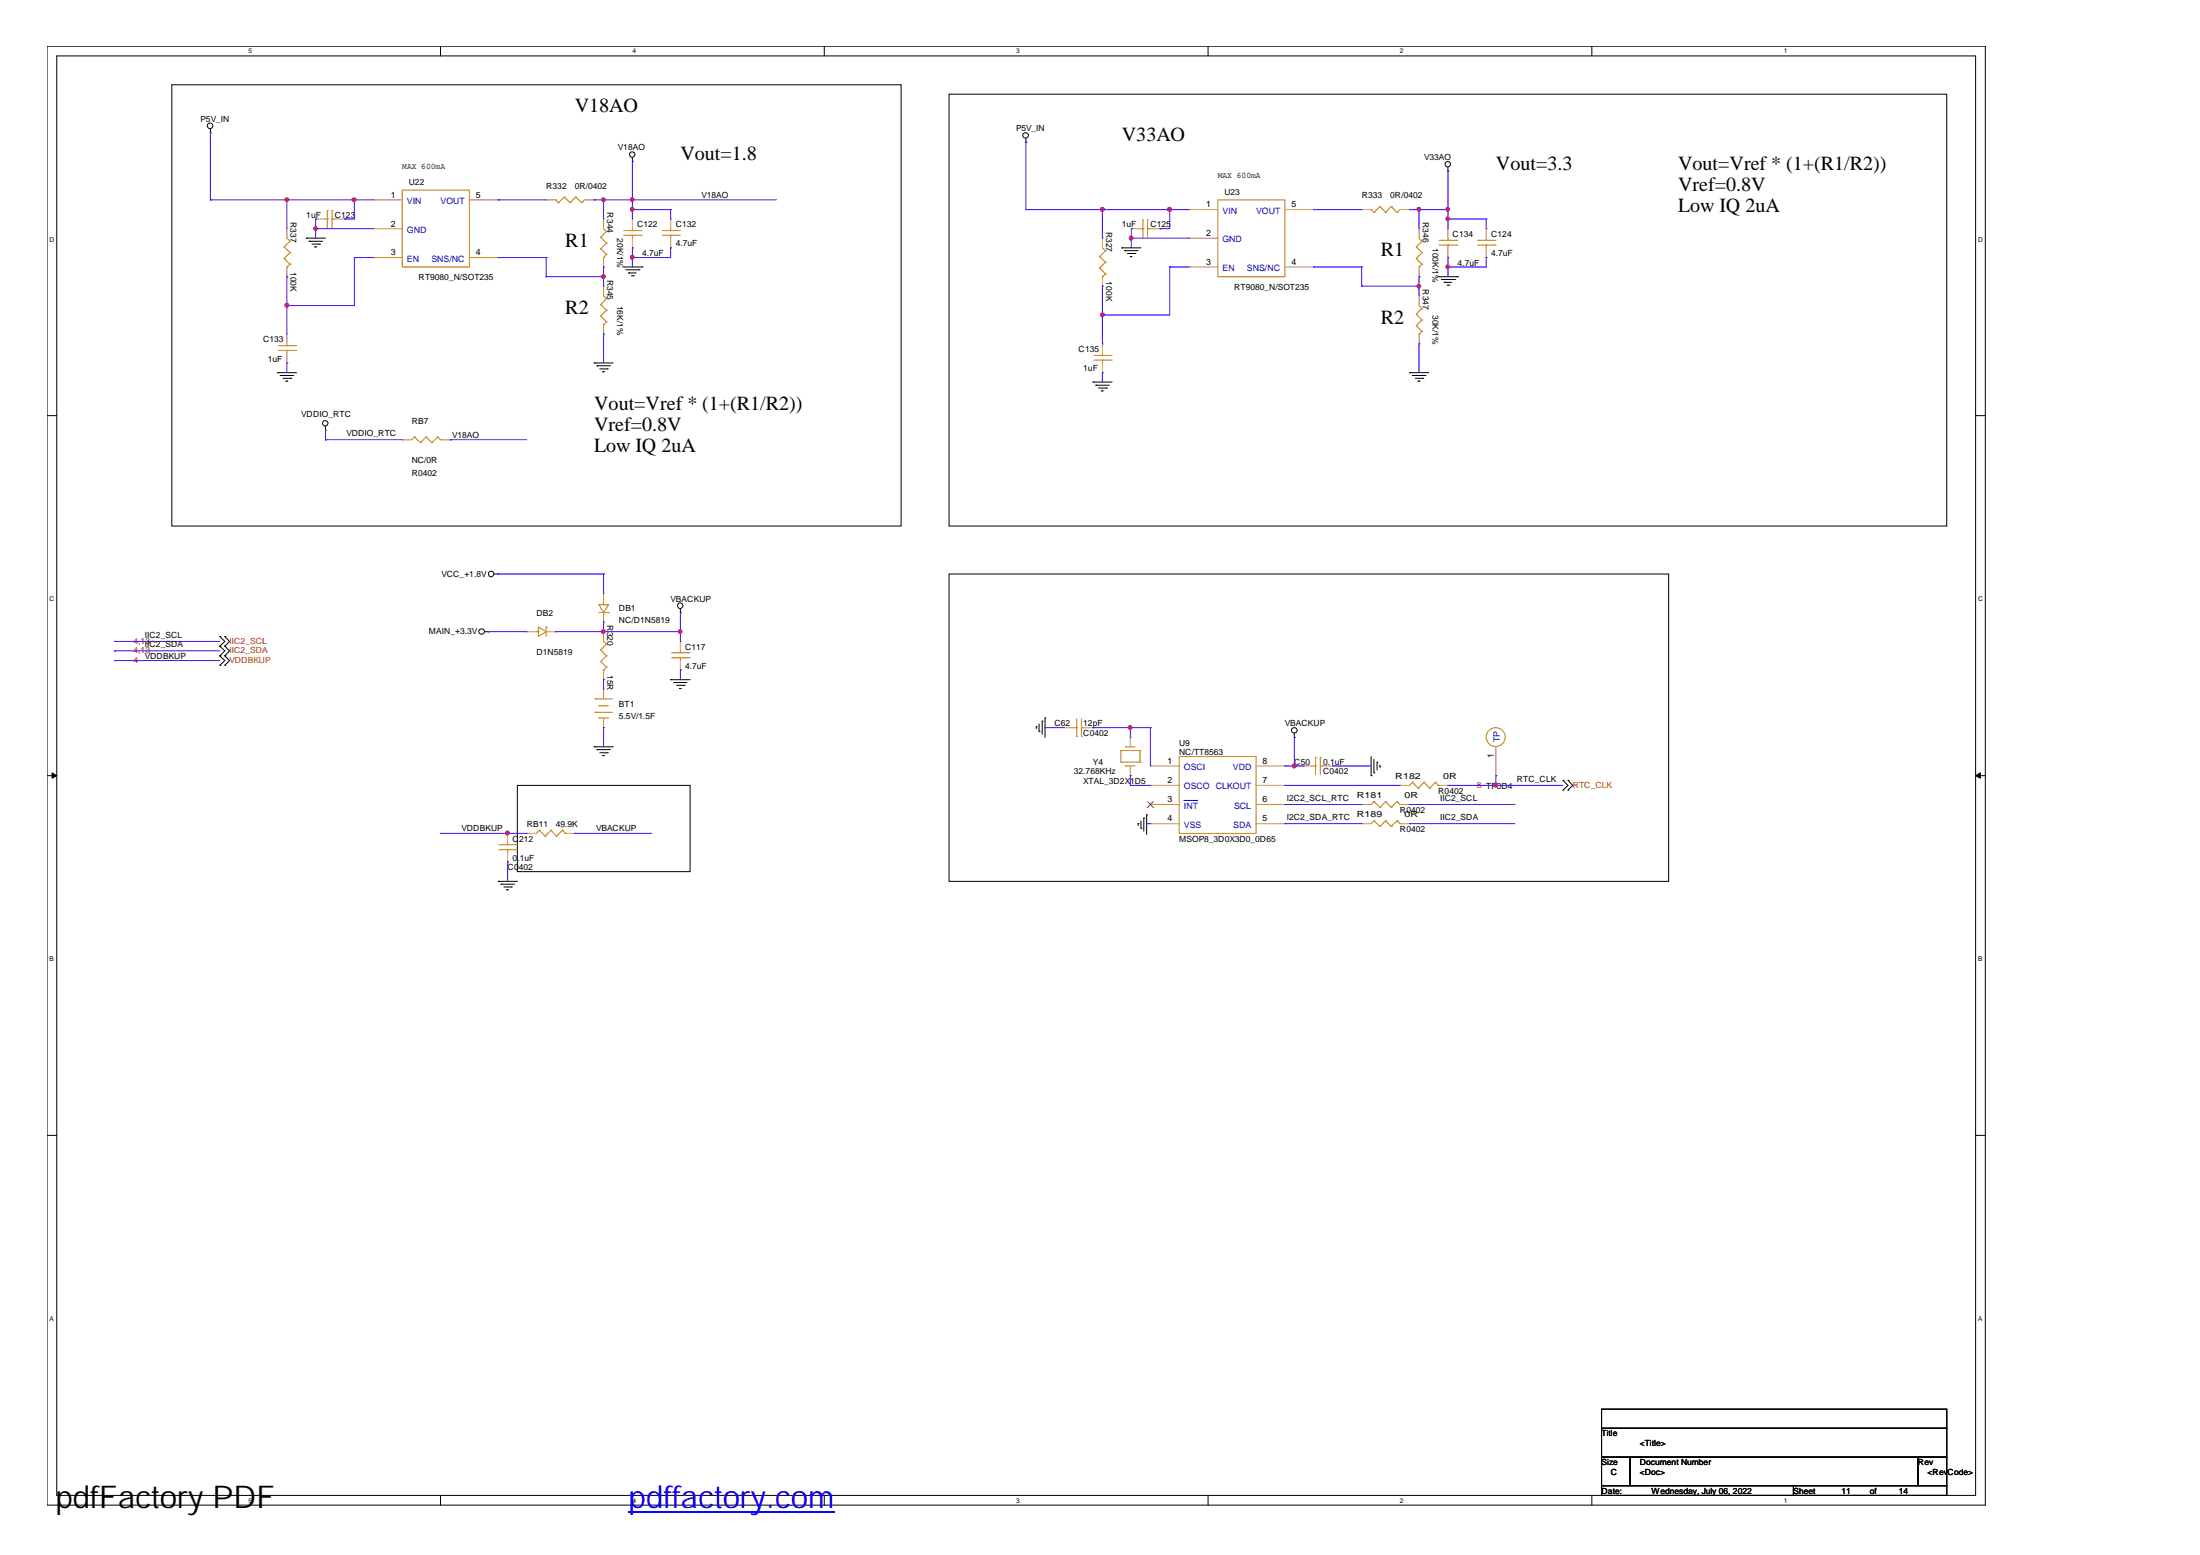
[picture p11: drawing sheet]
<svg xmlns="http://www.w3.org/2000/svg" width="297mm" height="210mm" viewBox="0 0 297 210" stroke-linecap="round" stroke-linejoin="round" font-family="sans-serif">
<path d="M6.3 6.2h261.8v197h-261.8zM7.7 7.5h259v194.4h-259z" fill="none" stroke="#000" stroke-width=".14"/>
<g fill="#fff">
<path d="M33.6 6.4h.5v1h-.5z"/>
<path d="M33.6 202h.5v1h-.5z"/>
</g>
<path d="M59.5 6.2v1.3M59.5 201.9v1.3" fill="none" stroke="#000" stroke-width=".14"/>
<g fill="#fff">
<path d="M85.4 6.4h.5v1h-.5z"/>
<path d="M85.4 202h.5v1h-.5z"/>
</g>
<path d="M111.3 6.2v1.3M111.3 201.9v1.3" fill="none" stroke="#000" stroke-width=".14"/>
<g fill="#fff">
<path d="M137.2 6.4h.5v1h-.5z"/>
<path d="M137.2 202h.5v1h-.5z"/>
</g>
<path d="M163.1 6.2v1.3M163.1 201.9v1.3" fill="none" stroke="#000" stroke-width=".14"/>
<g fill="#fff">
<path d="M189 6.4h.5v1h-.5z"/>
<path d="M189 202h.5v1h-.5z"/>
</g>
<path d="M214.9 6.2v1.3M214.9 201.9v1.3" fill="none" stroke="#000" stroke-width=".14"/>
<g fill="#fff">
<path d="M240.8 6.4h.5v1h-.5z"/>
<path d="M240.8 202h.5v1h-.5z"/>
<path d="M6.7 31.8h.6v1h-.6z"/>
<path d="M267.1 31.8h.6v1h-.6z"/>
<path d="M6.7 80.4h.6v1h-.6z"/>
<path d="M267.1 80.4h.6v1h-.6z"/>
</g>
<path d="M6.3 56.1h1.4M266.7 56.1h1.4" fill="none" stroke="#000" stroke-width=".14"/>
<g fill="#fff">
<path d="M6.7 129h.6v1h-.6z"/>
<path d="M267.1 129h.6v1h-.6z"/>
</g>
<path d="M6.3 104.7h1.4M266.7 104.7h1.4" fill="none" stroke="#000" stroke-width=".14"/>
<path d="M7 104.3l.7 .4-.7 .3zM266.7 104.7l.7-.4v.7z" fill="#000" stroke="#000" stroke-width=".14"/>
<g fill="#fff">
<path d="M6.7 177.5h.5v1h-.5z"/>
<path d="M267.1 177.5h.5v1h-.5z"/>
</g>
<g fill="none" stroke="#000" stroke-width=".14">
<path d="M23.2 11.4h98.5v59.6h-98.5zM28.4 17.9h.1M28.4 17.4v.5M128.1 12.7h134.7v58.3h-134.7zM138.5 19.2h.1M138.5 18.7v.5M41.4 32.1h.1M41.4 32.1h2.5M41.7 32.6h.1M41.7 32.6h1.9M42.1 32.9h1M42.5 33.3h.1"/>
<path d="M42.5 33.3h.3M43.1 32.9h.1M84.1 36h2.6M84.5 36.4h1.8M84.9 36.8h.1M84.9 36.8h1M85.3 37.2h.2M85.4 21.8h.1M85.4 21.3v.5M85.5 37.2h.1M86.3 36.4h.1M86.7 36h.1"/>
<path d="M151.5 33.5h.1M151.5 33.5h2.6M151.8 33.8h.1M151.8 33.8h1.9M152.2 34.2h1M152.6 34.6h.1M152.6 34.6h.3M153.2 34.2h.1M194.2 37.4h2.6M194.6 37.7h1.8M195 38.1h.1M195 38.1h1"/>
<path d="M195.4 38.5h.2M195.5 23.1h.1M195.5 22.6v.5M195.6 38.5h.1M196.4 37.7h.1M196.8 37.4h.1M37.5 50.3h.1M37.5 50.3h2.5M37.8 50.7h.1M37.8 50.7h1.9M38.2 51.1h1.1M38.6 51.4h.1"/>
<path d="M38.6 51.4h.3M39.3 51.1h.1M43.9 58.1h.1M43.9 57.5v.6M80.2 49h.1M80.2 49h2.6M80.6 49.4h.1M80.6 49.4h1.8M81 49.8h1M81.4 50.2h.1M81.4 50.2h.2M82 49.8h.1"/>
<path d="M147.6 51.6h.1M147.6 51.6h2.6M148 52h.1M148 52h1.8M148.3 52.4h1.1M148.7 52.8h.1M148.7 52.8h.3M149.4 52.4h.1M190.3 50.3h.1M190.3 50.3h2.6M190.7 50.7h.1M190.7 50.7h1.8"/>
<path d="M191.1 51.1h1M191.5 51.4h.1M191.5 51.4h.2M192.1 51.1h.1M66.7 77.5h.6M67.3 77.5h.1M128.1 77.5h97.2v41.5h-97.2zM29.7 89.8h.1M29.7 88.5h.1M29.7 87.2h.1M29.7 85.9h.1M29.7 88.5l.7 .7-.7 .6"/>
<path d="M29.7 85.9l.7 .7-.7 .6M29.7 87.2l.7 .7-.7 .6M30.4 89.8h.1M30.4 88.5h.1M30.4 87.2h.1M30.4 85.9h.1M30.4 88.5l.6 .7-.6 .6M30.4 85.9l.6 .7-.6 .6M30.4 87.2l.6 .7-.6 .6M65.4 85.3h.6M66 85.3h.1M90.6 91.8h.1"/>
<path d="M90.6 91.8h2.6M91 92.1h.1M91 92.1h1.8M91.4 92.5h1M91.7 92.9h.1M91.7 92.9h.3M91.9 82.7h.1M91.9 82.2v.5M92.4 92.5h.1M139.9 98.1h.1M139.9 98.1v.3M140.3 98.7h.1"/>
<path d="M140.3 97.7v1M140.7 97.3h.1M140.7 97.3v1.8M141.1 96.9h.1M141.1 96.9v2.6M174.8 99.5h.1M174.8 99v.5M67.3 119h.1M67.3 119h2.5M67.6 119.4h.1M67.6 119.4h1.9M68 119.7h1"/>
<path d="M69 119.7h.1M69.8 106h23.4v11.7h-23.4zM80.2 100.8h.1M80.2 100.8h2.6M80.6 101.2h.1M80.6 101.2h1.8M81 101.6h1M81.4 102h.1M81.4 102h.2M82 101.6h.1M153.7 111.2h.1M153.7 111.2v.2"/>
<path d="M154.1 111.8h.1M154.1 110.8v1M154.4 110.4h.1M154.4 110.4v1.8M154.8 110h.1M154.8 110v2.6M185.1 104.7h.1M185.1 102.1v2.6M185.5 104.3h.1M185.5 102.5v1.8M185.9 102.9h.1M185.9 102.9v1"/>
<path d="M186.3 103.5h.1M186.3 103.3v.2M211 106.7h.1M211 105.3h.1M211 105.3l.7 .7-.7 .7M211.7 106.7h.1M211.7 105.3h.1M211.7 105.3l.6 .7-.6 .7M68.4 120.1h.1M68.4 120.1h.3M6.3 153.3h1.4M266.7 153.3h1.4"/>
<path d="M216.2 190.2h46.6v2.6h-46.6zM216.2 192.8h46.6v3.9h-46.6zM216.2 196.7h3.9v3.8h-3.9zM220.1 196.7h38.9v3.8h-38.9zM259 196.7h3.8v3.8h-3.8zM216.2 200.5h25.9v1.4h-25.9zM242.1 200.5h20.7v1.4h-20.7z"/>
<circle cx="28.4" cy="17" r=".38"/>
<circle cx="138.5" cy="18.3" r=".37"/>
<circle cx="85.4" cy="20.9" r=".37"/>
<circle cx="195.5" cy="22.2" r=".37"/>
<circle cx="43.9" cy="57.1" r=".37"/>
<circle cx="66.3" cy="77.5" r=".38"/>
<circle cx="65" cy="85.2" r=".37"/>
<circle cx="91.8" cy="81.8" r=".38"/>
<circle cx="174.8" cy="98.6" r=".37"/>
</g>
<g fill="none" stroke="#cc8006" stroke-width=".14">
<path d="M38.4 33.3h.1M38.4 34.9h.1M38.4 33.3l.8 .8M38.4 34.9l.8 .8M38.7 36h.1M38.7 32.1l.5 .5M39.2 32.6h.1M39.2 34.1h.1M39.2 35.7h.1M39.2 32.6l-.8 .7M39.2 34.1l-.8 .8M39.2 35.7l-.5 .3"/>
<path d="M43.9 29.6h.3M44.2 29.6h.1M44.2 28.4h.1M44.2 28.4v2.3M44.8 28.4h.1M44.8 29.6h.1M44.8 29.6h.4M44.8 28.4v2.3M54.3 25.7h9.1v10.3h-9.1zM75 27h.1M75 27l.4 .4M75.4 27.4h.1"/>
<path d="M76.2 26.6h.1M76.2 26.6l.8 .8M76.2 26.6l-.8 .8M77 27.4h.1M77.7 26.6h.1M77.7 26.6l.8 .8M77.7 26.6l-.7 .8M78.5 27.4h.1M78.9 27l-.4 .4M81.1 32h.1M81.1 33.6h.1M81.1 32l.8 .8"/>
<path d="M81.1 33.6l.8 .7M81.5 34.8h.1M81.5 39.9l.4 .4M81.5 30.9l.4 .4M81.9 31.3h.1M81.9 32.8h.1M81.9 34.3h.1M81.9 31.3l-.8 .7M81.9 32.8l-.8 .8M81.9 34.3l-.4 .5M84.2 31.8h2.4M84.2 31.1h2.4"/>
<path d="M85.4 31.1h.1M85.4 31.8h.1M85.4 30.9v.2M85.4 31.8v.3M86.6 31.8h.1M86.6 31.1h.1M89.4 31.8h2.3M89.4 31.1h2.3M90.6 31.1h.1M90.6 31.8h.1M90.6 30.9v.2M90.6 31.8v.3"/>
<path d="M91.7 31.8h.1M91.7 31.1h.1M148.5 34.6h.1M148.5 36.2h.1M148.5 34.6l.8 .8M148.5 36.2l.8 .8M148.8 37.4h.1M148.8 33.5l.5 .3M149.3 33.8h.1M149.3 35.4h.1M149.3 37h.1M149.3 33.8l-.8 .8"/>
<path d="M149.3 35.4l-.8 .8M149.3 37l-.5 .4M154.1 30.9h.2M154.3 30.9h.1M154.3 29.7h.1M154.3 29.7v2.3M154.9 29.7h.1M154.9 30.9h.1M154.9 30.9h.4M154.9 29.7v2.3M164.4 27h9.1v10.4h-9.1zM185.1 28.3h.1"/>
<path d="M185.1 28.3l.4 .4M185.5 28.7h.1M186.3 27.9h.1M186.3 27.9l.8 .8M186.3 27.9l-.8 .8M187.1 28.7h.1M187.8 27.9h.1M187.8 27.9l.8 .8M187.8 27.9l-.7 .8M188.6 28.7h.1M189 28.3l-.4 .4M191.2 33.3h.1"/>
<path d="M191.2 34.9h.1M191.2 33.3l.8 .8M191.2 34.9l.8 .8M191.6 36h.1M191.6 32.1l.4 .5M192 32.6h.1M192 34.1h.1M192 35.7h.1M192 32.6l-.8 .7M192 34.1l-.8 .8M192 35.7l-.4 .3M194.3 33.1h2.4"/>
<path d="M194.3 32.4h2.4M195.5 32.4h.1M195.5 33.1h.1M195.5 32.1v.3M195.5 33.1v.4M196.7 33.1h.1M196.7 32.4h.1M199.5 33.1h2.3M199.5 32.4h2.3M200.7 32.4h.1M200.7 33.1h.1M200.7 32.1v.3"/>
<path d="M200.7 33.1v.4M201.8 33.1h.1M201.8 32.4h.1M37.6 47.3h2.3M37.6 46.7h2.3M38.7 46.7h.1M38.7 47.3h.1M38.7 46.4v.3M38.7 47.3v.4M39.9 47.3h.1M39.9 46.7h.1M56 59h.1"/>
<path d="M56 59l-.4 .4M56 59l.8 .7M56.8 59.7h.1M57.5 59h.1M57.5 59l-.7 .7M57.5 59l.8 .7M58.3 59.7h.1M59.1 59h.1M59.1 59l-.8 .7M59.1 59l.4 .4M59.5 59.4h.1M81.1 41.1h.1"/>
<path d="M81.1 42.6h.1M81.1 41.1l.8 .8M81.1 42.6l.8 .8M81.5 43.8h.1M81.9 40.3h.1M81.9 41.9h.1M81.9 43.4h.1M81.9 40.3l-.8 .8M81.9 41.9l-.8 .7M81.9 43.4l-.4 .4M147.7 48.6h2.3M147.7 48h2.3"/>
<path d="M148.8 48h.1M148.8 48.6h.1M148.8 47.7v.3M148.8 48.6v.4M150 48.6h.1M150 48h.1M191.2 42.4h.1M191.2 44h.1M191.2 42.4l.8 .8M191.2 44l.8 .7M191.6 45.1h.1M191.6 41.2l.4 .4"/>
<path d="M192 41.6h.1M192 43.2h.1M192 44.7h.1M192 41.6l-.8 .8M192 43.2l-.8 .8M192 44.7l-.4 .4M72.4 85.3h.3M72.7 84.6l1 .7-1 .6zM72.7 85.3h.1M73.7 84.6h.1M73.7 84.6v1.3M80.3 94.3h.1"/>
<path d="M80.3 96.2h.1M80.3 94.3h2.4M80.3 96.2h2.4M80.9 81.6h1.3l-.7 1.1zM80.9 96.9h.1M80.9 95.3h.1M80.9 82.7h1.3M80.9 96.9h1.3M80.9 95.3h1.3M81.1 87.7h.1M81.1 89.3h.1M81.1 87.7l.8 .8"/>
<path d="M81.1 89.3l.8 .8M81.5 81.6h.1M81.5 90.4h.1M81.5 81.4v.2M81.5 86.6l.4 .4M81.9 87h.1M81.9 88.5h.1M81.9 90.1h.1M81.9 87l-.8 .7M81.9 88.5l-.8 .8M81.9 90.1l-.4 .3M82.2 82.7h.1"/>
<path d="M90.7 88.8h2.3M90.7 88.1h2.3M91.9 88.1h.1M91.9 88.8h.1M91.9 87.9v.2M91.9 88.8v.4M93 88.8h.1M93 88.1h.1M145 98.2h.4M145.4 99.4h.1M145.4 98.2h.1M145.4 97v2.4"/>
<path d="M146 98.2h.1M146 99.4h.1M146 98.2h.3M146 97v2.4M67.4 114.7h2.3M67.4 114h2.3M68.5 114h.1M68.5 114.7h.1M68.5 113.8v.2M68.5 114.7v.4M69.7 114.7h.1M69.7 114h.1"/>
<path d="M72.8 112.1h.1M72.8 112.1l-.4 .4M72.8 112.1l.8 .8M73.6 112.9h.1M74.4 112.1h.1M74.4 112.1l-.8 .8M74.4 112.1l.7 .8M75.1 112.9h.1M75.9 112.1h.1M75.9 112.1l-.8 .8M75.9 112.1l.4 .4M76.3 112.5h.1"/>
<path d="M151.3 102.9h.1M151.3 101.3h.1M151.3 102.9h2.6M151.3 101.3v1.6M151.3 101.3h2.6M152 103.4h.1M152 100.8h.1M152 103.4h1.2M152 100.8h1.2M153.9 101.3h.1M153.9 102.9h.1M153.9 101.3v1.6"/>
<path d="M159.2 102.1h10.4v10.4h-10.4zM177.4 103.4h.2M177.6 103.4h.1M177.6 102.2h.1M177.6 102.2v2.4M178.3 102.2h.1M178.3 103.4h.1M178.3 103.4h.3M178.3 102.2v2.4M185.5 108.2h.1M185.5 110.8h.1M185.5 108.2l-.4 .4"/>
<path d="M185.5 108.2l.8 .8M185.5 110.8l-.4 .4M185.5 110.8l.8 .8M186.3 109h.1M186.3 111.6h.1M187.1 108.2h.1M187.1 110.8h.1M187.1 108.2l-.8 .8M187.1 108.2l.7 .8M187.1 110.8l-.8 .8M187.1 110.8l.7 .8M187.8 109h.1"/>
<path d="M187.8 111.6h.1M188.6 108.2h.1M188.6 110.8h.1M188.6 108.2l-.8 .8M188.6 108.2l.4 .4M188.6 110.8l-.8 .8M188.6 110.8l.4 .4M189 108.6h.1M189 111.2h.1M190.7 105.6h.1M190.7 105.6l-.4 .4M190.7 105.6l.8 .8"/>
<path d="M191.5 106.4h.1M192.3 105.6h.1M192.3 105.6l-.8 .8M192.3 105.6l.7 .8M193 106.4h.1M193.8 105.6h.1M193.8 105.6l-.8 .8M193.8 105.6l.4 .4M194.2 106h.1"/>
<circle cx="202" cy="99.5" r="1.28"/>
</g>
<g fill="none" stroke="#a84" stroke-width=".14">
<path d="M38.7 30.9h.1M38.7 37.4h.1M38.7 30.9v1.2M38.7 36v1.4M42.6 29.6h.1M42.6 29.6h1.3M45.2 29.6h1.3M46.5 29.6h.1M50.4 30.9h.1M50.4 34.8h.1M50.4 27h.1M50.4 30.9h3.9"/>
<path d="M50.4 27h3.9M50.4 34.8h3.9M63.4 27h3.9M63.4 34.8h3.9M67.3 27h.1M67.3 34.8h.1M73.7 27h.1M73.7 27h1.3M78.9 27h1.3M80.2 27h.1M81.5 38.6h.1M81.5 29.6h.1"/>
<path d="M81.5 36h.1M81.5 29.6v1.3M81.5 34.8v1.2M81.5 38.6v1.3M85.4 29.6h.1M85.4 33.5h.1M85.4 29.6v1.3M85.4 32.1v1.4M90.6 29.6h.1M90.6 33.5h.1M90.6 29.6v1.3M90.6 32.1v1.4"/>
<path d="M148.8 32.1h.1M148.8 38.6h.1M148.8 32.1v1.4M148.8 37.4v1.2M152.7 30.9h.1M152.7 30.9h1.4M155.3 30.9h1.3M156.6 30.9h.1M160.5 32.1h.1M160.5 36h.1M160.5 28.3h.1M160.5 28.3h3.9"/>
<path d="M160.5 32.1h3.9M160.5 36h3.9M173.5 28.3h3.9M173.5 36h3.9M177.4 28.3h.1M177.4 36h.1M183.9 28.3h.1M183.9 28.3h1.2M189 28.3h1.3M190.3 28.3h.1M191.6 39.9h.1M191.6 30.9h.1"/>
<path d="M191.6 37.4h.1M191.6 30.9v1.2M191.6 36v1.4M191.6 39.9v1.3M195.5 30.9h.1M195.5 34.8h.1M195.5 30.9v1.2M195.5 33.5v1.3M200.7 30.9h.1M200.7 34.8h.1M200.7 30.9v1.2M200.7 33.5v1.3"/>
<path d="M38.7 45.1h.1M38.7 49h.1M38.7 45.1v1.3M38.7 47.7v1.3M54.3 59.4h.1M54.3 59.4h1.3M59.5 59.4h1.3M60.8 59.4h.1M81.5 45.1h.1M81.5 43.8v1.3M148.8 46.4h.1M148.8 50.3h.1"/>
<path d="M148.8 46.4v1.3M148.8 49v1.3M191.6 46.4h.1M191.6 45.1v1.3M71.1 85.3h.1M71.1 85.3h1.3M73.7 85.3h1.3M75 85.3h.1M81.5 80.1h.1M81.5 84h.1M81.5 85.3h.1M81.5 91.8h.1"/>
<path d="M81.5 93.1h.1M81.5 98.2h.1M81.5 80.1v1.3M81.5 82.7v1.3M81.5 85.3v1.3M81.5 90.4v1.4M81.5 93.1v1.2M81.5 96.9v1.3M91.9 86.6h.1M91.9 90.4h.1M91.9 86.6v1.3M91.9 89.2v1.2"/>
<path d="M143.7 98.2h.1M143.7 98.2h1.3M146.3 98.2h1.3M147.6 98.2h.1M152.6 99.5h.1M152.6 99.5v1.3M68.5 112.5h.1M68.5 116.3h.1M68.5 112.5v1.3M68.5 115.1v1.2M71.1 112.5h.1M71.1 112.5h1.3"/>
<path d="M76.3 112.5h1.3M77.6 112.5h.1M152.6 104.7h.1M152.6 103.4v1.3M155.3 103.4h.1M155.3 106h.1M155.3 108.6h.1M155.3 111.2h.1M155.3 108.6h3.9M155.3 111.2h3.9M155.3 103.4h3.9M155.3 106h3.9"/>
<path d="M169.6 108.6h3.9M169.6 111.2h3.9M169.6 103.4h3.9M169.6 106h3.9M173.5 111.2h.1M173.5 108.6h.1M173.5 106h.1M173.5 103.4h.1M176.1 103.4h.1M176.1 103.4h1.3M178.6 103.4h1.4M180 103.4h.1"/>
<path d="M183.9 108.6h.1M183.9 111.2h.1M183.9 108.6h1.2M183.9 111.2h1.2M189 106h.1M189 108.6h1.3M189 111.2h1.3M189 106h1.3M190.3 108.6h.1M190.3 111.2h.1M194.2 106h1.3M195.5 106h.1"/>
<path d="M202 104.7h.1M202 100.8v3.9"/>
</g>
<path d="M154.9 108.2l.8 .8M155.7 108.2l-.8 .8" fill="none" stroke="#804000" stroke-width=".14"/>
<path d="M159.9 108h1.8" fill="none" stroke="#00c" stroke-width=".14"/>
<g fill="none" stroke="#4200ff" stroke-width=".14">
<path d="M28.4 17.9v9.1M138.5 19.2h.1M138.5 19.2v9.1M28.4 27h.1M28.4 27h22M38.7 27h.1M38.7 37.4h.1M38.7 27v3.9M38.7 37.4v7.7M42.6 29.6h.1M42.6 30.9h.1M42.6 29.6v2.5"/>
<path d="M42.6 30.9h7.8M46.5 29.6h.1M47.8 27h.1M47.8 34.8h.1M47.8 27v2.6h-1.3M47.8 34.8v6.4h-9.1M47.8 34.8h2.6M67.3 27h.1M67.3 34.8h.1M67.3 27h6.4M67.3 34.8h6.4M73.7 34.8h.1"/>
<path d="M73.7 37.4h.1M73.7 34.8v2.6M73.7 37.4h7.8M80.2 27h.1M80.2 27h24.6M81.5 27h.1M81.5 36h.1M81.5 37.4h.1M81.5 27v2.6M81.5 36v2.6M85.4 21.8h.1M85.4 27h.1"/>
<path d="M85.4 28.3h.1M85.4 33.5h.1M85.4 34.8h.1M85.4 21.8v7.8M85.4 33.5v2.5M85.4 28.3h5.2M90.6 28.3h.1M90.6 33.5h.1M90.6 28.3v1.3M90.6 33.5v1.3h-5.2M138.5 28.3h.1M138.5 28.3h22"/>
<path d="M148.8 28.3h.1M148.8 38.6h.1M148.8 28.3v3.8M148.8 38.6v7.8M152.7 30.9h.1M152.7 32.1h.1M152.7 30.9v2.6M152.7 32.1h7.8M156.6 30.9h.1M157.9 28.3h.1M157.9 36h.1M157.9 28.3v2.6h-1.3"/>
<path d="M157.9 36v6.5h-9.1M157.9 36h2.6M177.4 28.3h.1M177.4 36h.1M177.4 28.3h6.5M177.4 36h6.5M183.9 36h.1M183.9 38.6h.1M183.9 36v2.6M183.9 38.6h7.7M190.3 28.3h.1M190.3 28.3h5.2"/>
<path d="M191.6 28.3h.1M191.6 37.4h.1M191.6 38.6h.1M191.6 28.3v2.6M191.6 37.4v2.5M195.5 23.1h.1M195.5 28.3h.1M195.5 29.6h.1M195.5 34.8h.1M195.5 36h.1M195.5 29.6h5.2M195.5 23.1v7.8"/>
<path d="M195.5 34.8v2.6M200.7 29.6h.1M200.7 34.8h.1M200.7 29.6v1.3M200.7 34.8v1.2h-5.2M38.7 41.2h.1M38.7 49h.1M38.7 49v1.3M43.9 59.4h.1M43.9 59.4h10.4M43.9 58.1v1.3M60.8 59.4h.1"/>
<path d="M60.8 59.4h10.3M81.5 45.1h.1M81.5 45.1v3.9M148.8 42.5h.1M148.8 50.3h.1M148.8 50.3v1.3M191.6 46.4h.1M191.6 46.4v3.9M67.3 77.5h.1M67.3 77.5h14.2M81.5 77.5h.1M81.5 77.5v2.6"/>
<path d="M15.5 89.2h.1M15.5 86.6h.1M15.5 87.9h.1M15.5 89.2h14.2M15.5 86.6h14.2M15.5 87.9h14.2M66 85.3h.1M66 85.3h5.1M75 85.3h.1M75 85.3h16.9M81.5 84h.1M81.5 85.3h.1"/>
<path d="M81.5 91.8h.1M81.5 98.2h.1M81.5 84v1.3M81.5 91.8v1.3M81.5 98.2v2.6M91.9 82.7h.1M91.9 85.3h.1M91.9 90.4h.1M91.9 82.7v3.9M91.9 90.4v1.4M141.1 98.2h.1M141.1 98.2h2.6"/>
<path d="M147.6 98.2h.1M147.6 98.2h7.7M152.6 98.2h.1M152.6 98.2v1.3M155.3 98.2h.1M155.3 98.2v5.2M174.8 99.5h.1M174.8 99.5v3.9M59.5 112.5h.1M59.5 112.5h11.6M68.5 116.3h.1M68.5 112.5h.1"/>
<path d="M68.5 116.3v2.7M77.6 112.5h.1M77.6 112.5h10.4M152.6 104.7h.1M152.6 106h.1M152.6 104.7v1.3M152.6 106h2.7M154.8 111.2h.1M154.8 111.2v.1M154.8 111.2h.5M173.5 103.4h.1M173.5 106h.1"/>
<path d="M173.5 108.6h.1M173.5 111.2h.1M173.5 103.4h2.6M173.5 106h15.5M173.5 108.6h10.4M173.5 111.2h10.4M174.8 103.4h.1M180 103.4h.1M180 103.4h5.1M190.3 108.6h.1M190.3 111.2h.1M190.3 108.6h14.3"/>
<path d="M190.3 111.2h14.3M195.5 106h.1M195.5 106h15.5M202 104.7h.1M202 106h.1M202 104.7v1.3"/>
</g>
<g fill="#f00" stroke="#f00" stroke-width=".14">
<path d="M81.3 26.8h.3l.1 .1-.1 .2-.2 .1-.1-.1z" fill-rule="evenodd"/>
<path d="M85.2 26.8h.3l.1 .1-.1 .2-.2 .1-.1-.1z" fill-rule="evenodd"/>
<path d="M85.2 28.1l.1-.1 .3 .1-.1 .3-.2 .1-.1-.1z" fill-rule="evenodd"/>
<path d="M42.4 30.7h.4v.1v.2l-.2 .1-.2-.1z" fill-rule="evenodd"/>
<path d="M85.2 34.5h.1l.3 .1-.1 .3-.2 .1-.1-.1z" fill-rule="evenodd"/>
<path d="M81.3 37.2h.3l.1 .1-.1 .2-.2 .1-.1-.1z" fill-rule="evenodd"/>
<path d="M152.4 98h.3l.1 .2-.1 .2h-.1h-.2z" fill-rule="evenodd"/>
<path d="M191.4 28.1l.2-.1 .2 .1-.1 .3-.1 .1-.2-.1z" fill-rule="evenodd"/>
<path d="M195.3 29.4h.3l.1 .1-.1 .2-.1 .1-.2-.1z" fill-rule="evenodd"/>
<path d="M195.3 28.1l.2-.1 .2 .1-.1 .3-.1 .1-.2-.1z" fill-rule="evenodd"/>
<path d="M152.5 32l.2-.1 .2 .1v.3l-.2 .1-.2-.1z" fill-rule="evenodd"/>
<path d="M195.3 35.8h.3l.1 .2-.1 .2-.1 .1-.2-.1z" fill-rule="evenodd"/>
<path d="M191.4 38.4h.2l.2 .1-.1 .3-.1 .1-.2-.1z" fill-rule="evenodd"/>
<path d="M201.8 105.8l.1-.1 .2 .1v.3l-.2 .1-.1-.1z" fill-rule="evenodd"/>
<path d="M91.7 85.1h.3l.1 .1-.1 .2-.2 .1-.1-.1z" fill-rule="evenodd"/>
<path d="M81.3 85.1h.3l.1 .1-.1 .2-.2 .1-.1-.1z" fill-rule="evenodd"/>
<path d="M68.3 112.3l.2-.1 .2 .1v.3l-.2 .1-.2-.1z" fill-rule="evenodd"/>
<path d="M81.3 26.8h.3l.1 .1-.1 .2-.2 .1-.1-.1z" fill-rule="evenodd"/>
<path d="M85.2 26.8h.3l.1 .1-.1 .2-.2 .1-.1-.1z" fill-rule="evenodd"/>
<path d="M85.2 28.1l.1-.1 .3 .1-.1 .3-.2 .1-.1-.1z" fill-rule="evenodd"/>
<path d="M42.4 30.7h.4v.1v.2l-.2 .1-.2-.1z" fill-rule="evenodd"/>
<path d="M85.2 34.5h.1l.3 .1-.1 .3-.2 .1-.1-.1z" fill-rule="evenodd"/>
<path d="M81.3 37.2h.3l.1 .1-.1 .2-.2 .1-.1-.1z" fill-rule="evenodd"/>
<path d="M152.4 98h.3l.1 .2-.1 .2h-.1h-.2z" fill-rule="evenodd"/>
<path d="M191.4 28.1l.2-.1 .2 .1-.1 .3-.1 .1-.2-.1z" fill-rule="evenodd"/>
<path d="M195.3 29.4h.3l.1 .1-.1 .2-.1 .1-.2-.1z" fill-rule="evenodd"/>
<path d="M195.3 28.1l.2-.1 .2 .1-.1 .3-.1 .1-.2-.1z" fill-rule="evenodd"/>
<path d="M152.5 32l.2-.1 .2 .1v.3l-.2 .1-.2-.1z" fill-rule="evenodd"/>
<path d="M195.3 35.8h.3l.1 .2-.1 .2-.1 .1-.2-.1z" fill-rule="evenodd"/>
<path d="M191.4 38.4h.2l.2 .1-.1 .3-.1 .1-.2-.1z" fill-rule="evenodd"/>
<path d="M201.8 105.8l.1-.1 .2 .1v.3l-.2 .1-.1-.1z" fill-rule="evenodd"/>
<path d="M91.7 85.1h.3l.1 .1-.1 .2-.2 .1-.1-.1z" fill-rule="evenodd"/>
<path d="M81.3 85.1h.3l.1 .1-.1 .2-.2 .1-.1-.1z" fill-rule="evenodd"/>
<path d="M68.3 112.3l.2-.1 .2 .1v.3l-.2 .1-.2-.1z" fill-rule="evenodd"/>
<circle cx="47.8" cy="26.9" r=".25"/>
<circle cx="38.7" cy="26.9" r=".25"/>
<circle cx="38.7" cy="41.2" r=".26"/>
<circle cx="174.8" cy="103.4" r=".26"/>
<circle cx="148.8" cy="28.3" r=".26"/>
<circle cx="157.9" cy="28.3" r=".26"/>
<circle cx="148.8" cy="42.5" r=".25"/>
</g>
<path d="M84.9 204.1h27.8" fill="none" stroke="#00f" stroke-width=".21"/>
<g font-size="4.2">
<text x="7.5" y="203.6">pdfFactory 测试版本创建的</text>
<text x="28.7" y="203.6">PDF文档</text>
</g>
<text font-size="4.2" fill="#00f" x="84.9" y="203.6">pdffactory.com</text>
<g font-size="2.7">
<text x="77.6" y="15.2">V18AO</text>
<text x="91.9" y="21.6">Vout=1.8</text>
<text x="151.5" y="19.1">V33AO</text>
<text x="202" y="23">Vout=3.3</text>
<text x="226.6" y="23">Vout=Vref * (1+(R1/R2))</text>
<text x="226.6" y="25.8">Vref=0.8V</text>
<text x="226.6" y="28.6">Low IQ 2uA</text>
<text x="76.3" y="33.3">R1</text>
<text x="186.4" y="34.6">R1</text>
<text x="76.3" y="42.4">R2</text>
<text x="186.4" y="43.7">R2</text>
<text x="80.2" y="55.3">Vout=Vref * (1+(R1/R2))</text>
<text x="80.2" y="58.2">Vref=0.8V</text>
<text x="80.2" y="61">Low IQ 2uA</text>
</g>
<g font-size="1.2">
<text x="52.7" y="26.7">1</text>
<text x="64.3" y="26.7">5</text>
<text x="162.9" y="28">1</text>
<text x="174.4" y="28">5</text>
<text x="52.7" y="30.6">2</text>
<text x="52.7" y="34.5">3</text>
<text x="64.3" y="34.5">4</text>
<text x="162.9" y="31.8">2</text>
<text x="162.9" y="35.7">3</text>
<text x="174.4" y="35.7">4</text>
<text x="157.6" y="103.1">1</text>
<text x="157.6" y="105.7">2</text>
<text x="170.5" y="105.7">7</text>
<text x="170.5" y="103.1">8</text>
<text x="201.7" y="102.3" transform="rotate(-90 201.7 102.3)">1</text>
<text x="157.6" y="108.3">3</text>
<text x="157.6" y="110.9">4</text>
<text x="170.5" y="110.9">5</text>
<text x="170.5" y="108.3">6</text>
</g>
<g font-size="1.2" fill="#00c">
<text x="54.9" y="27.5">VIN</text>
<text x="59.5" y="27.5">VOUT</text>
<text x="165.1" y="28.8">VIN</text>
<text x="169.6" y="28.8">VOUT</text>
<text x="54.9" y="31.4">GND</text>
<text x="54.9" y="35.3">EN</text>
<text x="58.3" y="35.3">SNS/NC</text>
<text x="165.1" y="32.7">GND</text>
<text x="165.1" y="36.6">EN</text>
<text x="168.4" y="36.6">SNS/NC</text>
<text x="202.5" y="100.2" transform="rotate(-90 202.5 100.2)">TP</text>
<text x="159.9" y="103.9">OSCI</text>
<text x="159.9" y="106.6">OSCO CLKOUT</text>
<text x="166.5" y="103.9">VDD</text>
<text x="159.9" y="109.1">INT</text>
<text x="159.9" y="111.7">VSS</text>
<text x="166.5" y="111.7">SDA</text>
<text x="166.6" y="109.1">SCL</text>
</g>
<g font-size="1.1">
<text x="27.1" y="16.4">P5V_IN</text>
<text x="137.2" y="17.7">P5V_IN</text>
<text x="54.3" y="22.8">MAX 600mA</text>
<text x="83.4" y="20.3">V18AO</text>
<text x="192.3" y="21.6">V33AO</text>
<text x="39.2" y="29.9" transform="rotate(90 39.2 29.9)">R337</text>
<text x="41.4" y="29.4">1uF</text>
<text x="45.2" y="29.4">C123</text>
<text x="55.2" y="25">U22</text>
<text x="73.7" y="25.5">R332</text>
<text x="77.6" y="25.5">0R/0402</text>
<text x="82" y="28.7" transform="rotate(90 82 28.7)">R344</text>
<text x="94.7" y="26.7">V18AO</text>
<text x="164.4" y="24.1">MAX 600mA</text>
<text x="165.3" y="26.3">U23</text>
<text x="183.9" y="26.8">R333</text>
<text x="187.7" y="26.8">0R/0402</text>
<text x="192.1" y="29.9" transform="rotate(90 192.1 29.9)">R346</text>
<text x="83.3" y="32.1" transform="rotate(90 83.3 32.1)">20K/1%</text>
<text x="86" y="30.7">C122</text>
<text x="86.7" y="34.6">4.7uF</text>
<text x="91.2" y="30.7">C132</text>
<text x="91.2" y="33.2">4.7uF</text>
<text x="149.4" y="31.3" transform="rotate(90 149.4 31.3)">R327</text>
<text x="151.5" y="30.7">1uF</text>
<text x="155.3" y="30.7">C125</text>
<text x="193.4" y="33.5" transform="rotate(90 193.4 33.5)">100K/1%</text>
<text x="196.1" y="32">C134</text>
<text x="196.8" y="35.9">4.7uF</text>
<text x="201.3" y="32">C124</text>
<text x="201.3" y="34.6">4.7uF</text>
<text x="39.2" y="36.7" transform="rotate(90 39.2 36.7)">100K</text>
<text x="56.5" y="37.8">RT9080_N/SOT235</text>
<text x="82" y="37.7" transform="rotate(90 82 37.7)">R345</text>
<text x="83.3" y="41.2" transform="rotate(90 83.3 41.2)">16K/1%</text>
<text x="149.4" y="38" transform="rotate(90 149.4 38)">100K</text>
<text x="166.6" y="39.1">RT9080_N/SOT235</text>
<text x="192.1" y="39" transform="rotate(90 192.1 39)">R347</text>
<text x="35.5" y="46.2">C133</text>
<text x="145.6" y="47.5">C135</text>
<text x="193.4" y="42.5" transform="rotate(90 193.4 42.5)">30K/1%</text>
<text x="36.2" y="48.8">1uF</text>
<text x="146.3" y="50.1">1uF</text>
<text x="40.7" y="56.3">VDDIO_RTC</text>
<text x="46.8" y="58.9">VDDIO_RTC</text>
<text x="55.6" y="57.2">RB7</text>
<text x="61" y="59.1">V18AO</text>
<text x="55.6" y="62.5">NC/0R</text>
<text x="55.6" y="64.2">R0402</text>
<text x="59.6" y="77.8">VCC_+1.8V</text>
<text x="72.4" y="83.2">DB2</text>
<text x="83.6" y="82.5">DB1</text>
<text x="90.6" y="81.2">VBACKUP</text>
<text x="19.6" y="88.9">VDDBKUP</text>
<text x="19.6" y="86.1">IIC2_SCL</text>
<text x="19.6" y="87.4">IIC2_SDA</text>
<text x="57.9" y="85.6">MAIN_+3.3V</text>
<text x="72.4" y="88.4">D1N5819</text>
<text x="82" y="84.4" transform="rotate(90 82 84.4)">R320</text>
<text x="83.6" y="84">NC/D1N5819</text>
<text x="92.5" y="87.7">C117</text>
<text x="82" y="91.1" transform="rotate(90 82 91.1)">15R</text>
<text x="83.6" y="95.4">BT1</text>
<text x="92.5" y="90.3">4.7uF</text>
<text x="83.6" y="97">5.5V/1.5F</text>
<text x="142.4" y="98">C62</text>
<text x="146.3" y="98">12pF</text>
<text x="146.3" y="99.3">C0402</text>
<text x="159.2" y="100.6">U9</text>
<text x="159.2" y="101.9">NC/TT8563</text>
<text x="173.5" y="98">VBACKUP</text>
<text x="145" y="104.5">32.768KHz</text>
<text x="146.3" y="105.8">XTAL_3D2X1D5</text>
<text x="147.6" y="103.2">Y4</text>
<text x="174.8" y="103.2">C50</text>
<text x="178.6" y="103.2">0.1uF</text>
<text x="178.6" y="104.5">C0402</text>
<text x="183.2" y="107.8">R181</text>
<text x="188.4" y="105.2">R182</text>
<text x="189.7" y="107.8">0R</text>
<text x="194.2" y="107.1">R0402</text>
<text x="194.9" y="105.2">0R</text>
<text x="204.8" y="105.6">RTC_CLK</text>
<text x="62.3" y="112.2">VDDBKUP</text>
<text x="69.2" y="113.6">C212</text>
<text x="71.1" y="111.6">RB11</text>
<text x="75" y="111.6">49.9K</text>
<text x="80.5" y="112.2">VBACKUP</text>
<text x="159.2" y="113.6">MSOP8_3D0X3D0_0D65</text>
<text x="173.7" y="108.1">I2C2_SCL_RTC</text>
<text x="173.7" y="110.7">I2C2_SDA_RTC</text>
<text x="183.2" y="110.3">R189</text>
<text x="189" y="109.7">R0402</text>
<text x="189" y="112.3">R0402</text>
<text x="189.7" y="110.3">0R</text>
<text x="194.4" y="108.1">IIC2_SCL</text>
<text x="194.4" y="110.7">IIC2_SDA</text>
<text x="68.5" y="117.4">C0402</text>
<text x="69.2" y="116.2">0.1uF</text>
<text x="216.2" y="193.9">Title</text>
<text x="216.2" y="197.8">Size</text>
<text x="221.4" y="195.2">&lt;Title&gt;</text>
<text x="221.4" y="197.8">Document Number</text>
<text x="259" y="197.8">Rev</text>
<text x="216.2" y="201.6">Date:</text>
<text x="217.5" y="199.1">C</text>
<text x="221.4" y="199.1">&lt;Doc&gt;</text>
<text x="223" y="201.6">Wednesday, July 06, 2022</text>
<text x="242.1" y="201.6">Sheet</text>
<text x="248.6" y="201.6">11</text>
<text x="252.5" y="201.6">of</text>
<text x="256.4" y="201.6">14</text>
<text x="260.3" y="199.1">&lt;RevCode&gt;</text>
</g>
<g font-size="1.1" fill="#f00">
<text x="18" y="89.5">4</text>
<text x="18" y="86.9">4,13</text>
<text x="18" y="88.2">4,13</text>
<text x="31" y="89.5">VDDBKUP</text>
<text x="31" y="86.9">IIC2_SCL</text>
<text x="31" y="88.2">IIC2_SDA</text>
<text x="199.4" y="106.3">8 TP0D4</text>
<text x="212.3" y="106.3">RTC_CLK</text>
</g>
<g font-size=".9">
<text x="33.6" y="7.2">5</text>
<text x="85.4" y="7.2">4</text>
<text x="137.2" y="7.2">3</text>
<text x="189" y="7.2">2</text>
<text x="240.8" y="7.2">1</text>
<text x="6.7" y="32.6">D</text>
<text x="267.1" y="32.6">D</text>
<text x="6.7" y="81.2">C</text>
<text x="267.1" y="81.2">C</text>
<text x="6.7" y="129.8">B</text>
<text x="267.1" y="129.8">B</text>
<text x="6.7" y="178.3">A</text>
<text x="267.1" y="178.3">A</text>
<text x="33.6" y="202.8">5</text>
<text x="85.4" y="202.8">4</text>
<text x="137.2" y="202.8">3</text>
<text x="189" y="202.8">2</text>
<text x="240.8" y="202.8">1</text>
</g>
</svg>
